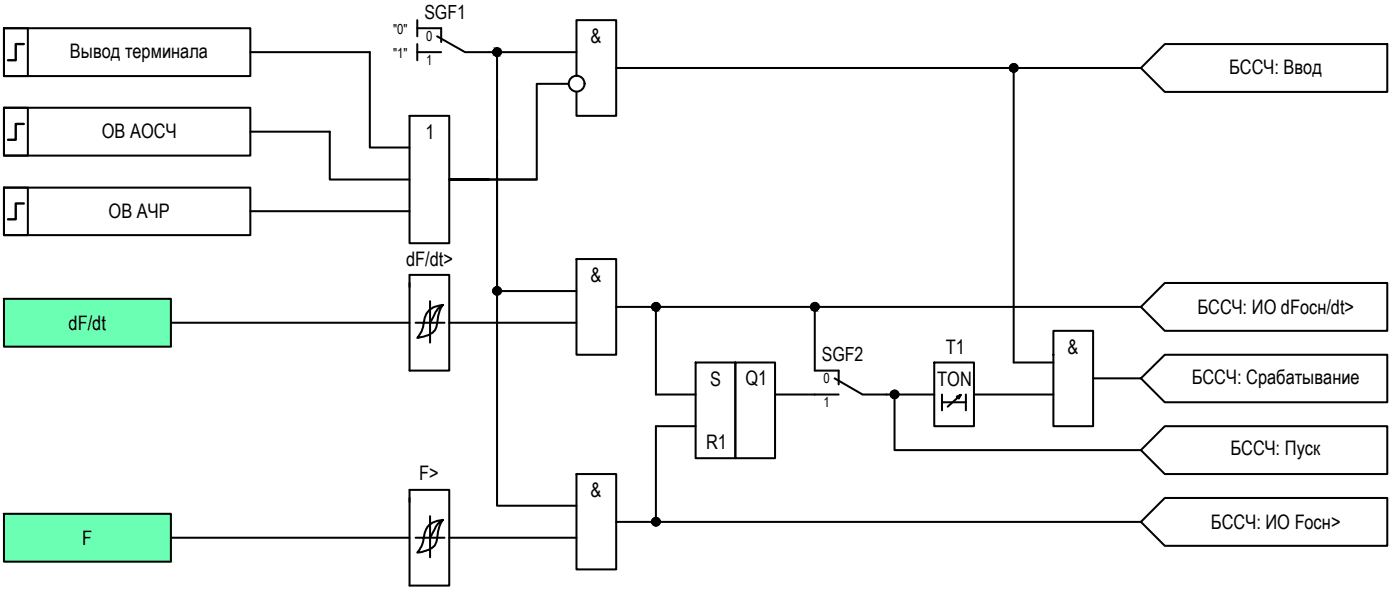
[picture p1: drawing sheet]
<svg xmlns="http://www.w3.org/2000/svg" width="176mm" height="75mm" viewBox="0 0 176 75" stroke-linecap="round" stroke-linejoin="round" font-family="sans-serif">
<g fill="none" stroke="#000" stroke-width=".25">
<path d="M.5 3.5h3v6.1h-3zM.5 3.5h31v6.1h-31zM.5 13.5h3v6h-3zM.5 13.5h31v6h-31zM31.5 6.6h15v11.9h5M31.5 16.5h10v6.1h10M51.5 14.6h5v16h-5zM52.5 3.5h3v1.8M52.5 6.6h3M52.5 2.5v2.1M52.5 5.5v2.1M55 4.6l3.5 2h14"/>
<path d="M62.5 6.6v30h10M62.5 17.6v45.9h10M71.5 10.5h-4v12.1h-11h11M72.5 9.6v-7.1h5v12.1h-5v-3.1M77.5 8.5h66M127.5 8.5v37h5M146.5 5.5h28v6h-28l-3-3zM.5 23.6h3v5.9h-3zM.5 23.6h31v5.9h-31zM31.5 26.5h20M51.5 35.6v11h5v-12.1h-5v1.6M54.1 37.8v5.2"/>
<path d="M55.7 38.3l-.4 .8-.3 1.5a1.98 1.98 0 0 1-1.9 1.7l-.6 .2 .5-.9 .2-.7a2.53 2.53 0 0 1 1.1-2.1 2.82 2.82 0 0 1 1.4-.5 3 3 0 0 0-1.3 1.7l-.3 .5h-1.8M61.5 22.6h-5h5M72.5 32.5h5v12.1h-5zM77.5 38.6h66M102.5 38.6v8h3v1.7M146.5 35.6h28v6h-28l-3-3zM21.5 40.5h30M54.1 40.5h1.8M56.5 40.5h16M72.5 59.6h5v11.9h-5zM102.5 49.6h3M105 47.5l3.5 2.1h9"/>
<path d="M112.5 49.6v6.9h31M122.5 49.6h10M132.5 41.6h5v11.9h-5zM137.5 47.5h6M143.5 47.5l3-2.9h28v5.9h-28zM146.5 53.5h28v6.1h-28l-3-3.1zM21.5 67.6h30M51.5 62.6v11h5v-12.1h-5v1.6M54.1 64.8v5.2M54.1 67.6h1.8M55.7 65.3l-.5 .9-.2 1.4a1.84 1.84 0 0 1-1.7 1.6l-.8 .2 .5-.7 .2-.5a4.1 4.1 0 0 1 .8-2.3l.3-.1a2.82 2.82 0 0 1 1.4-.5 3.1 3.1 0 0 0-1.3 1.6l-.3 .7h-1.8M56.5 67.6h16"/>
<path d="M77.5 65.6h66M143.5 65.6l3-3h28v6h-28z"/>
<circle cx="62.5" cy="6.5" r=".49"/>
<circle cx="72.5" cy="10.5" r=".99"/>
<circle cx="127.5" cy="8.5" r=".49"/>
<circle cx="62.5" cy="36.5" r=".49"/>
<circle cx="82.5" cy="38.5" r=".49"/>
<circle cx="102.5" cy="38.5" r=".49"/>
<circle cx="112.5" cy="49.5" r=".49"/>
<circle cx="82.5" cy="65.5" r=".49"/>
</g>
<g fill="#000" stroke="#000" stroke-width=".13">
<path d="M62.4 7h.2zM62.4 6h.2zM127.4 9h.2zM127.4 8.1h.1zM62.4 37h.2zM62.4 36.1h.2zM82.4 39h.2zM82.4 38h.1zM102.1 38.3h.8zM102.4 39h.2zM102.4 38h.2zM112.4 50h.2z"/>
<path d="M112.4 49.1h.2zM82.4 66h.2zM82.4 65.1h.1z"/>
<path d="M62.4 7l.2 .1zM62.4 7.1h.2z"/>
<path d="M62.4 6l.2 .1zM62.4 6.1h.2z"/>
<path d="M62.4 6.1h.2zM62.3 6.1h.3z"/>
<path d="M62.3 6.1h.4zM62.3 6.1h.4z"/>
<path d="M62.3 7h.3zM62.3 7h.3z"/>
<path d="M62.3 6.1h.4zM62.3 6.1h.4z"/>
<path d="M62.3 7h.4zM62.3 7h.3z"/>
<path d="M62.3 6.1h.5zM62.2 6.1h.6z"/>
<path d="M62.3 7h.4zM62.3 7h.4z"/>
<path d="M62.2 6.1l.6 .1zM62.2 6.2h.6z"/>
<path d="M62.2 7h.6zM62.2 7h.5z"/>
<path d="M62.2 6.2h.7zM62.2 6.2h.7z"/>
<path d="M62.2 6.9h.6zM62.2 6.9l.6 .1z"/>
<path d="M62.1 6.2l.8 .1zM62.1 6.3h.8z"/>
<path d="M62.1 6.9h.8zM62.1 6.9h.7z"/>
<path d="M62.1 6.3h.8zM62.1 6.3h.8z"/>
<path d="M62.1 6.3h.8zM62.1 6.3h.8z"/>
<path d="M62.1 6.8h.8zM62.1 6.8h.8z"/>
<path d="M62.1 6.8h.8zM62.1 6.8l.8 .1z"/>
<path d="M62.1 6.3l.8 .1zM62.1 6.3l.8 .1z"/>
<path d="M62.1 6.4h.9zM62 6.4h1z"/>
<path d="M62.1 6.7l.8 .1zM62.1 6.7l.8 .1z"/>
<path d="M62.1 6.8h.8zM62.1 6.8h.8z"/>
<path d="M62 6.4l1 .1zM62 6.4l1 .1z"/>
<path d="M62 6.5h1zM62 6.5h1z"/>
<path d="M62 6.5l1 .1zM62 6.5l1 .1z"/>
<path d="M62 6.6h1zM62 6.6h1z"/>
<path d="M62 6.6h1zM62 6.6h1z"/>
<path d="M62 6.6l1 .1zM62 6.6l1 .1z"/>
<path d="M62 6.7h1zM62 6.7h.9z"/>
<path d="M127.4 9h.1zM127.4 9h.1z"/>
<path d="M127.4 8.1h.2zM127.4 8.1h.2z"/>
<path d="M127.4 8.1h.3zM127.3 8.1h.4z"/>
<path d="M127.3 8.1h.4zM127.3 8.1h.4z"/>
<path d="M127.3 9h.4zM127.3 9h.3z"/>
<path d="M127.3 8.1h.5zM127.3 8.1h.5z"/>
<path d="M127.3 9h.4zM127.3 9h.4z"/>
<path d="M127.2 8.1l.6 .1zM127.2 8.2h.6z"/>
<path d="M127.2 9h.6zM127.2 9h.5z"/>
<path d="M127.2 8.2h.6zM127.2 8.2h.6z"/>
<path d="M127.2 9h.6zM127.2 9h.6z"/>
<path d="M127.2 8.2h.6zM127.2 8.2h.6z"/>
<path d="M127.1 8.2h.8zM127.1 8.2h.8z"/>
<path d="M127.1 8.9h.7zM127.1 8.9h.8z"/>
<path d="M127.1 8.9h.7zM127.1 8.9h.7z"/>
<path d="M127.2 8.9h.6zM127.2 8.9l.6 .1z"/>
<path d="M127.1 8.2l.8 .1zM127.1 8.2l.8 .1z"/>
<path d="M127.1 8.3h.8zM127 8.3h.9z"/>
<path d="M127 8.3l1 .1zM127 8.3l1 .1z"/>
<path d="M127 8.8h.9zM127 8.8h.9z"/>
<path d="M127.1 8.8h.8zM127.1 8.8l.8 .1z"/>
<path d="M127 8.4h1zM127 8.4h1z"/>
<path d="M127 8.4l1 .1zM127 8.4l1 .1z"/>
<path d="M127 8.5h1zM127 8.5h1z"/>
<path d="M127 8.6l1 .1v-.1zM127 8.6l1 .1h-1z"/>
<path d="M127 8.7l1 .1zM127 8.7l1 .1z"/>
<path d="M127 8.8h1zM127 8.8h.9z"/>
<path d="M127 8.5h1zM127 8.5h1z"/>
<path d="M127 8.5l1 .1zM127 8.5l1 .1z"/>
<path d="M127 8.6h1zM127 8.6h1z"/>
<path d="M62.4 37h.2zM62.4 37h.2z"/>
<path d="M62.4 36.1h.2zM62.4 36.1h.2z"/>
<path d="M62.4 36.1h.2zM62.3 36.1h.3z"/>
<path d="M62.3 36.1h.4zM62.3 36.1h.4z"/>
<path d="M62.3 37h.3zM62.3 37h.3z"/>
<path d="M62.3 36.1h.4zM62.3 36.1h.4z"/>
<path d="M62.3 37h.4zM62.3 37h.3z"/>
<path d="M62.3 36.1h.5zM62.3 36.1h.5z"/>
<path d="M62.3 37h.4zM62.3 37h.4z"/>
<path d="M62.2 36.1l.6 .1zM62.2 36.2h.6z"/>
<path d="M62.2 36.9h.6zM62.2 36.9l.5 .1z"/>
<path d="M62.2 36.2h.7zM62.1 36.2h.8z"/>
<path d="M62.2 36.9h.6zM62.2 36.9h.6z"/>
<path d="M62.1 36.2h.8zM62.1 36.2h.8z"/>
<path d="M62.1 36.9h.8zM62.1 36.9h.7z"/>
<path d="M62.1 36.2l.8 .1zM62.1 36.2l.8 .1z"/>
<path d="M62.1 36.3h.8zM62.1 36.3h.8z"/>
<path d="M62.1 36.8l.8 .1zM62.1 36.8l.8 .1z"/>
<path d="M62.1 36.9h.8zM62.1 36.9h.8z"/>
<path d="M62.1 36.3l.8 .1zM62.1 36.3l.8 .1z"/>
<path d="M62.1 36.4h.9zM62.1 36.4h.9z"/>
<path d="M62.1 36.7l.8 .1zM62.1 36.7l.8 .1z"/>
<path d="M62.1 36.8h.8zM62.1 36.8h.8z"/>
<path d="M62 36.4h1zM62 36.4h1z"/>
<path d="M62 36.4l1 .1v-.1zM62 36.4l1 .1h-1z"/>
<path d="M62 36.5l1 .1zM62 36.5l1 .1z"/>
<path d="M62 36.6h1zM62 36.6h1z"/>
<path d="M62 36.6l1 .1zM62 36.6l1 .1z"/>
<path d="M62 36.7h1zM62 36.7h1z"/>
<path d="M62 36.7h1zM62 36.7h.9z"/>
<path d="M82.4 39l.1 .1zM82.4 39.1h.1z"/>
<path d="M82.4 38h.2zM82.4 38h.2z"/>
<path d="M82.4 38l.3 .1zM82.3 38.1h.4z"/>
<path d="M82.3 38.1h.4zM82.3 38.1h.4z"/>
<path d="M82.3 39h.4zM82.3 39h.3z"/>
<path d="M82.3 38.1h.5zM82.3 38.1h.5z"/>
<path d="M82.3 39h.4zM82.3 39h.4z"/>
<path d="M82.2 38.1h.6zM82.2 38.1h.6z"/>
<path d="M82.2 39h.6zM82.2 39h.5z"/>
<path d="M82.2 38.1l.6 .1zM82.2 38.2h.6z"/>
<path d="M82.2 38.9h.6zM82.2 38.9l.6 .1z"/>
<path d="M82.2 38.2h.6zM82.2 38.2h.6z"/>
<path d="M82.1 38.2l.8 .1zM82.1 38.2l.8 .1z"/>
<path d="M82.1 38.9h.7zM82.1 38.9h.7z"/>
<path d="M82.2 38.9h.6zM82.2 38.9h.6z"/>
<path d="M82.1 38.3h.8zM82.1 38.3h.8z"/>
<path d="M82.1 38.9h.8zM82.1 38.9h.7z"/>
<path d="M82.1 38.3h.8zM82.1 38.3h.8z"/>
<path d="M82 38.3h1zM82 38.3h1z"/>
<path d="M82 38.8h.9zM82 38.8h.9z"/>
<path d="M82.1 38.8h.8zM82.1 38.8l.8 .1z"/>
<path d="M82 38.3l1 .1v-.1zM82 38.3l1 .1h-1z"/>
<path d="M82 38.4l1 .1zM82 38.5h1z"/>
<path d="M82 38.7h1zM82 38.7h1z"/>
<path d="M82 38.7h1zM82 38.7l.9 .1z"/>
<path d="M82 38.5h1zM82 38.5h1z"/>
<path d="M82 38.5l1 .1zM82 38.5l1 .1z"/>
<path d="M82 38.6h1zM82 38.6h1z"/>
<path d="M82 38.6h1zM82 38.6h1z"/>
<path d="M82 38.6h1zM82 38.6l1 .1z"/>
<path d="M102.4 39l.2 .1zM102.4 39.1h.2z"/>
<path d="M102.4 38h.2zM102.4 38h.2z"/>
<path d="M102.4 38l.2 .1zM102.3 38.1h.3z"/>
<path d="M102.3 39h.3zM102.3 39h.4z"/>
<path d="M102.3 39h.3zM102.3 39h.3z"/>
<path d="M102.3 38.1h.4zM102.3 38.1h.4z"/>
<path d="M102.3 38.1h.4zM102.2 38.1h.5z"/>
<path d="M102.2 39h.5zM102.2 39h.5z"/>
<path d="M102.2 38.1h.6zM102.2 38.1h.6z"/>
<path d="M102.2 38.1l.6 .1zM102.2 38.2h.6z"/>
<path d="M102.2 38.9h.6zM102.2 38.9l.5 .1z"/>
<path d="M102.2 38.2h.7zM102.2 38.2h.7z"/>
<path d="M102.2 38.9h.6zM102.2 38.9h.6z"/>
<path d="M102.1 38.2l.8 .1zM102.1 38.3h.8zM102.1 38.3h.8z"/>
<path d="M102.1 38.9h.8zM102.1 38.9h.7z"/>
<path d="M102.1 38.3h.8zM102.1 38.3h.8z"/>
<path d="M102.1 38.8l.8 .1zM102.1 38.8l.8 .1z"/>
<path d="M102.1 38.9h.8zM102.1 38.9h.8z"/>
<path d="M102.1 38.3h.8zM102 38.3h.9z"/>
<path d="M102 38.3l1 .1-.1-.1zM102 38.3l1 .1h-1z"/>
<path d="M102 38.7l.9 .1zM102 38.7l.9 .1z"/>
<path d="M102.1 38.8h.8zM102.1 38.8h.8z"/>
<path d="M102 38.4l1 .1zM102 38.4l1 .1z"/>
<path d="M102 38.5h1zM102 38.5h1z"/>
<path d="M102 38.5l1 .1zM102 38.5l1 .1z"/>
<path d="M102 38.6h1zM102 38.6h1z"/>
<path d="M102 38.6h1zM102 38.6h1z"/>
<path d="M102 38.6l1 .1zM102 38.6l1 .1z"/>
<path d="M102 38.7h1zM102 38.7h.9z"/>
<path d="M112.4 50h.2zM112.4 50h.2z"/>
<path d="M112.4 49.1h.2zM112.4 49.1h.2z"/>
<path d="M112.4 49.1h.2zM112.4 49.1h.2z"/>
<path d="M112.3 49.1h.4zM112.3 49.1h.4z"/>
<path d="M112.3 50h.3zM112.3 50h.3z"/>
<path d="M112.3 49.1h.4zM112.3 49.1h.4z"/>
<path d="M112.3 50h.4zM112.3 50h.3z"/>
<path d="M112.3 49.1h.5zM112.2 49.1h.6z"/>
<path d="M112.3 50h.4zM112.3 50h.4z"/>
<path d="M112.2 49.1l.6 .1zM112.2 49.1l.6 .1z"/>
<path d="M112.2 49.9h.6zM112.2 49.9l.5 .1z"/>
<path d="M112.2 49.2h.7zM112.2 49.2h.7z"/>
<path d="M112.2 49.9h.6zM112.2 49.9h.6z"/>
<path d="M112.1 49.2h.8zM112.1 49.2h.8z"/>
<path d="M112.1 49.9h.8zM112.1 49.9h.7z"/>
<path d="M112.1 49.2l.8 .1zM112.1 49.2l.8 .1z"/>
<path d="M112.1 49.3h.8zM112.1 49.3h.8z"/>
<path d="M112.1 49.8l.8 .1zM112.1 49.8l.8 .1z"/>
<path d="M112.1 49.9h.8zM112.1 49.9h.8z"/>
<path d="M112 49.3l1 .1zM112 49.3l1 .1z"/>
<path d="M112 49.8h.9zM112 49.8h.9z"/>
<path d="M112 49.4h1zM112 49.4h1z"/>
<path d="M112 49.4h1zM112 49.4h1z"/>
<path d="M112 49.4l1 .1v-.1zM112 49.4l1 .1h-1z"/>
<path d="M112 49.5l1 .1zM112 49.5l1 .1z"/>
<path d="M112 49.6h1zM112 49.6h1z"/>
<path d="M112 49.6h1zM112 49.6h1z"/>
<path d="M112 49.6l1 .1zM112 49.6l1 .1z"/>
<path d="M112 49.7h1zM112 49.7h1z"/>
<path d="M112 49.7h1zM112 49.7l.9 .1z"/>
<path d="M82.4 66h.1zM82.4 66h.1z"/>
<path d="M82.4 65.1h.2zM82.4 65.1h.2z"/>
<path d="M82.4 65.1h.3zM82.3 65.1h.4z"/>
<path d="M82.3 65.1h.4zM82.3 65.1h.4z"/>
<path d="M82.3 66h.4zM82.3 66h.3z"/>
<path d="M82.3 65.1h.5zM82.2 65.1h.6z"/>
<path d="M82.3 66h.4zM82.3 66h.4z"/>
<path d="M82.2 65.1h.6zM82.2 65.1h.6z"/>
<path d="M82.2 66h.6zM82.2 66h.5z"/>
<path d="M82.2 65.1l.6 .1zM82.2 65.1l.6 .1z"/>
<path d="M82.2 65.9h.6zM82.2 65.9l.6 .1z"/>
<path d="M82.2 65.2h.6zM82.1 65.2h.7z"/>
<path d="M82.1 65.9h.7zM82.1 65.9h.7z"/>
<path d="M82.2 65.9h.6zM82.2 65.9h.6z"/>
<path d="M82.1 65.2h.8zM82.1 65.2h.8z"/>
<path d="M82.1 65.2l.8 .1zM82.1 65.2l.8 .1z"/>
<path d="M82.1 65.9h.8zM82.1 65.9h.7z"/>
<path d="M82.1 65.3h.8zM82 65.3h.9z"/>
<path d="M82 65.3l1 .1zM82 65.3l1 .1z"/>
<path d="M82 65.8h.9zM82 65.8h.9z"/>
<path d="M82.1 65.8h.8zM82.1 65.8l.8 .1z"/>
<path d="M82 65.4h1zM82 65.4h1z"/>
<path d="M82 65.4h1zM82 65.4h1z"/>
<path d="M82 65.7h1zM82 65.7h1z"/>
<path d="M82 65.7h1zM82 65.7l.9 .1z"/>
<path d="M82 65.4l1 .1v-.1zM82 65.4l1 .1h-1z"/>
<path d="M82 65.5l1 .1zM82 65.5l1 .1z"/>
<path d="M82 65.6h1zM82 65.6h1z"/>
<path d="M82 65.6h1zM82 65.6h1z"/>
<path d="M82 65.6h1zM82 65.6l1 .1z"/>
</g>
<!-- layer: 0 -->
<g fill="none" stroke="#000" stroke-width=".25">
<path d="M.5 37.5h21v6.1h-21zM82.5 38.6v11h5M87.5 45.5h5v12.1h-5zM87.5 53.5h-5v12.1M92.5 45.5h5v12.1h-5zM97.5 49.6h5M117.5 45.5h5v8h-5zM118.5 49.6v2M118.5 50.5h3M120.3 49.8l.6-.2-1.7 1.5M120.9 49.6l-.3 .5M121.5 49.6v2"/>
<path d="M.5 64.5h21v6.1h-21z"/>
</g>
<path d="M3 5.5h-1v2.1h-1M3 15.6h-1v2h-1M3 25.6h-1v1.9h-1" fill="none" stroke="#000" stroke-width=".3"/>
<!-- layer: 0 -->
<g fill="#6bffb3" stroke="#6bffb3" stroke-width=".13">
<path d="M.5 37.5l21 6.1v-6.1zM.5 37.5l21 6.1h-21z"/>
<path d="M.5 64.5l21 6.1v-6.1zM.5 64.5l21 6.1h-21z"/>
</g>
<g font-size="2.5">
<text x="74.3" y="5.5">&amp;</text>
<text x="8.8" y="7.3">Вывод терминала</text>
<text x="154.6" y="9.3">БССЧ: Ввод</text>
<text x="12.8" y="17.3">ОВ АОСЧ</text>
<text x="53.5" y="17.5">1</text>
<text x="13.7" y="27.3">ОВ АЧР</text>
<text x="51.1" y="33.4">dF/dt&gt;</text>
<text x="74.3" y="35.5">&amp;</text>
<text x="8.6" y="41.4">dF/dt</text>
<text x="150.6" y="39.4">БССЧ: ИО dFосн/dt&gt;</text>
<text x="118.9" y="44.4">T1</text>
<text x="134.3" y="44.4">&amp;</text>
<text x="89.3" y="48.5">S</text>
<text x="93.8" y="48.4">Q1</text>
<text x="117.9" y="48.5">TON</text>
<text x="149.9" y="48.2">БССЧ: Срабатывание</text>
<text x="88.8" y="56.5">R1</text>
<text x="154.8" y="57.2">БССЧ: Пуск</text>
<text x="52.7" y="60.4">F&gt;</text>
<text x="74.3" y="62.4">&amp;</text>
<text x="10.3" y="68.4">F</text>
<text x="152.3" y="66.5">БССЧ: ИО Fосн&gt;</text>
</g>
<g font-size="2.4">
<text x="53.4" y="2.4">SGF1</text>
<text x="103.4" y="45.4">SGF2</text>
</g>
<g font-size="1.7">
<text x="49.4" y="4.3">&quot;0&quot;</text>
<text x="53.6" y="5.2">0</text>
<text x="49.4" y="7.3">&quot;1&quot;</text>
<text x="53.6" y="8.2">1</text>
<text x="103.6" y="48.2">0</text>
<text x="103.6" y="51.2">1</text>
</g>
</svg>
